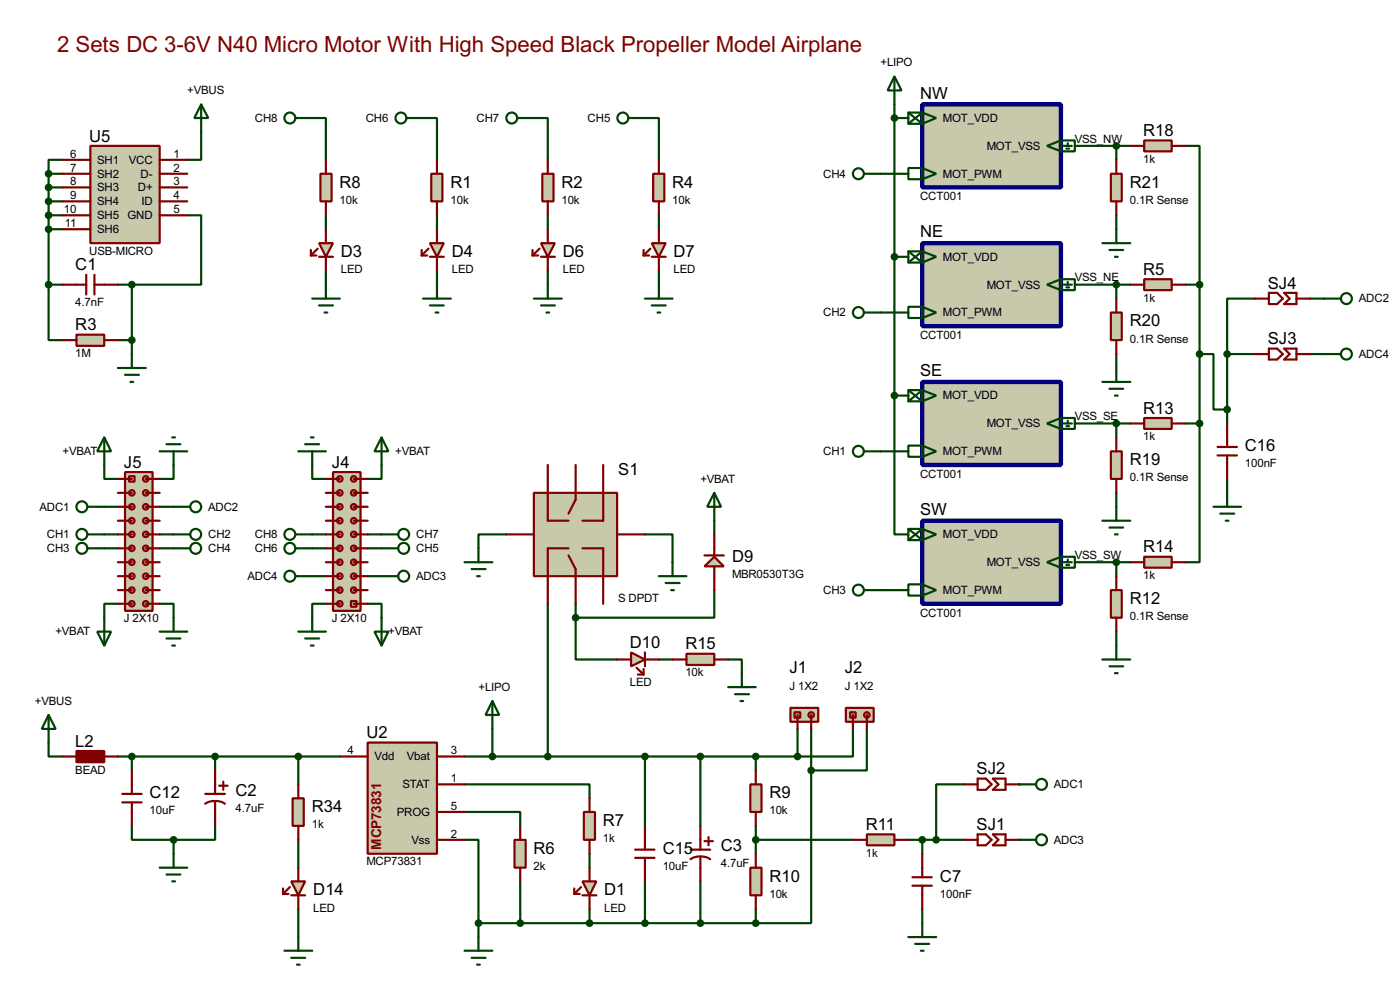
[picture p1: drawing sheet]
<svg xmlns="http://www.w3.org/2000/svg" width="256mm" height="180mm" viewBox="0 0 256 180" stroke-linecap="round" stroke-linejoin="round" font-family="sans-serif">
<g fill="none" stroke="#004000" stroke-width=".4">
<path d="M163.9 19.1v53.3M8.9 39.4h2.6M11.5 36.9h-2.6v15.2M34.3 39.4h2.6v12.7h-12.7M36.9 24.2v5.1h-2.6M57.2 21.6h2.5v7.7M59.7 39.4v2.6M77.5 21.6h2.6v7.7M80.1 39.4v2.6M97.8 21.6h2.6v7.7M100.4 39.4v2.6M118.2 21.6h2.5v7.7"/>
<path d="M120.7 39.4v2.6M161.3 31.8h5.1M163.9 21.6h2.5M204.5 39.4v2.6M8.9 52.1v10.2h2.6M8.9 42h2.6M8.9 52.1h2.6M21.6 52.1h2.6M24.2 52.1v12.7M59.7 49.6v2.5M80.1 49.6v2.5M100.4 49.6v2.5"/>
<path d="M120.7 49.6v2.5M161.3 57.2h5.1M163.9 47h2.5M21.6 62.3h2.6M163.9 72.4v25.4h2.5M163.9 72.4h2.5M204.5 64.8v2.6M224.8 75v2.5M19.1 85.1v2.6h2.5M19.1 97.8h2.5M19.1 92.8h2.5M29.3 97.8h2.5"/>
<path d="M29.3 92.8h2.5M31.8 85.1v2.6h-2.5M57.2 85.1v2.6h2.5M57.2 97.8h2.5M67.4 97.8h2.5M69.9 85.1v2.6h-2.5M161.3 82.6h5.1M204.5 90.2v2.6M224.8 87.7v2.5M19.1 100.4h2.5M21.6 110.5h-2.5v2.6M29.3 110.5h2.5v2.6"/>
<path d="M29.3 100.4h2.5M57.2 100.4h2.5M57.2 105.5h2.5M59.7 110.5h-2.5v2.6M67.4 110.5h2.5v2.6M67.4 100.4h2.5M67.4 105.5h2.5M161.3 108h5.1M204.5 115.6v2.6M8.9 135.9v2.6h2.6M21.6 138.5h40.7M24.2 138.5v2.5"/>
<path d="M39.4 138.5v2.5M54.7 138.5v5.1M128.3 138.5v12.7M24.2 151.2v2.5h7.6M31.8 153.7v2.6M39.4 151.2v2.5h-7.6M54.7 153.7v5.1M85.1 148.6h10.2v2.6M85.1 153.7h2.6v15.3M85.1 143.6h22.9v2.5M108 156.3v2.5M138.5 141v-2.5h-20.3v12.7"/>
<path d="M138.5 151.2v5.1M138.5 153.7h17.8M166.4 153.7h10.2M169 153.7v2.6M176.6 143.6h-5.1v10.1M54.7 166.4v5.1M87.7 169v2.5M95.3 161.3v7.7M108 166.4v2.6M118.2 161.3v7.7M128.3 161.3v7.7M138.5 166.4v2.6h-50.8"/>
<path d="M169 166.4v2.6"/>
</g>
<g fill="#004000">
<circle cx="186.7" cy="143.6" r=".2"/>
<circle cx="186.7" cy="153.7" r=".2"/>
</g>
<g fill="none" stroke="#004000" stroke-width=".4">
<path d="M8.9 34.3h2.6M8.9 31.8v5.1M8.9 31.8h2.6M11.5 29.3h-2.6v2.5M196.9 26.7h10.2M204.5 26.7v2.6M217.2 26.7h2.6v25.4M196.9 52.1h10.2M204.5 52.1v2.6M217.2 52.1h2.6M219.8 52.1v25.4M229.9 54.7h-5.1v10.1"/>
<path d="M240.1 54.7h2.5M196.9 77.5h10.2M204.5 77.5v2.6M217.2 77.5h2.6M219.8 77.5v25.4h-2.6M219.8 64.8h2.5v10.2h2.5v-10.2M224.8 64.8h5.1M240.1 64.8h2.5M92.8 97.8h-5.1v2.6M118.2 97.8h5v5.1M130.9 95.3v2.5M100.4 110.5v28"/>
<path d="M105.5 113.1v7.6h7.6M105.5 110.5v2.6M130.9 108v5.1h-25.4M196.9 102.9h10.2M204.5 102.9v2.6M85.1 138.5h33.1M90.2 133.4v5.1M120.7 120.7h2.5M133.4 120.7h2.5v2.5M138.5 138.5h7.6M146.1 133.4v5.1M148.6 133.4v7.6"/>
<path d="M156.3 133.4v5.1h-10.2M158.8 133.4v7.6h-10.2M29.3 158.8h5M31.8 156.3v2.5M148.6 141v28h-10.1M30.5 160.1h2.6M31.6 161.3h.5"/>
</g>
<path d="M14 137.5h5.1v2h-5.1z" fill="#800000" stroke="#800000" stroke-width=".4"/>
<path d="M11.5 138.5h2.5M19.1 138.5h2.5M22.4 146.9h3.6M22.4 145.3h3.6M24.2 141v4.3M24.2 146.9v4.3" fill="none" stroke="#800000" stroke-width=".4"/>
<circle cx="24.1" cy="138.5" r=".5" fill="#004000" stroke="#004000" stroke-width=".4"/>
<path d="M16.6 26.7h12.7v17.8h-12.7z" fill="#c8c8aa" stroke="#800000" stroke-width=".4"/>
<path d="M11.5 29.3h5.1M11.5 31.8h5.1M11.5 34.3h5.1M11.5 36.9h5.1M11.5 39.4h5.1M29.3 29.3h5M29.3 31.8h5M29.3 34.3h5M29.3 36.9h5M29.3 39.4h5M11.5 42h5.1" fill="none" stroke="#800000" stroke-width=".4"/>
<path d="M36.9 19.1l1.3 2.5h-2.6zM36.9 19.1v5.1" fill="none" stroke="#004000" stroke-width=".4"/>
<path d="M14 61.3h5.1v2h-5.1z" fill="#c8c8aa" stroke="#800000" stroke-width=".4"/>
<path d="M11.5 52.1h4.3M15.8 50.3v3.6M17.3 50.3v3.6M17.3 52.1h4.3M11.5 62.3h2.5M19.1 62.3h2.5" fill="none" stroke="#800000" stroke-width=".4"/>
<g fill="#004000" stroke="#004000" stroke-width=".4">
<circle cx="8.9" cy="36.9" r=".5"/>
<circle cx="8.9" cy="39.4" r=".5"/>
<circle cx="8.9" cy="42" r=".5"/>
<circle cx="8.9" cy="52.1" r=".5"/>
</g>
<path d="M21.6 67.4h5.1M22.9 68.6h2.6M23.9 69.9h.5M24.2 64.8v2.6" fill="none" stroke="#004000" stroke-width=".4"/>
<path d="M67.4 135.9h12.7v20.4h-12.7z" fill="#c8c8aa" stroke="#800000" stroke-width=".4"/>
<g fill="none" stroke="#800000" stroke-width=".4">
<path d="M62.3 138.5h5.1M80.1 138.5h5M37.6 147.1a3.5 3.5 0 0 1 3.6 0M37.6 145.3h3.6M39.4 141v4.3M39.4 146.9v4.3M40.2 143.8h1.5M40.9 143.1v1.5M80.1 153.7h5M80.1 148.6h5M80.1 143.6h5M126.5 157.3a3.5 3.5 0 0 1 3.6 0"/>
<path d="M126.5 155.5h3.6M128.3 151.2v4.3M128.3 157v4.3M129.1 154h1.5M129.8 153.2v1.5"/>
</g>
<g fill="#c8c8aa" stroke="#800000" stroke-width=".4">
<path d="M144.8 129.6h5.1v2.5h-5.1z"/>
<path d="M145.6 130.4h1v1h-1z"/>
</g>
<circle cx="148.6" cy="130.9" r=".5" fill="#c8c8aa" stroke="#800000" stroke-width=".4"/>
<path d="M146.1 130.9v2.5M148.6 130.9v2.5" fill="none" stroke="#800000" stroke-width=".4"/>
<g fill="#004000" stroke="#004000" stroke-width=".4">
<circle cx="128.3" cy="138.5" r=".5"/>
<circle cx="39.4" cy="138.5" r=".5"/>
</g>
<path d="M94.3 153.7h2v5.1h-2z" fill="#c8c8aa" stroke="#800000" stroke-width=".4"/>
<path d="M95.3 151.2v2.5M95.3 158.8v2.5" fill="none" stroke="#800000" stroke-width=".4"/>
<g fill="#004000" stroke="#004000" stroke-width=".4">
<circle cx="87.6" cy="169" r=".5"/>
<circle cx="95.3" cy="169" r=".5"/>
</g>
<path d="M106.7 161.3h2.6l-1.3 2.6z" fill="#c8c8aa" stroke="#800000" stroke-width=".4"/>
<path d="M108 158.8v2.5M105.2 162.6v1M105.2 163.6h1M106.5 162.4l-1.3 1.2M106.7 163.9h2.6M108 163.9v2.5" fill="none" stroke="#800000" stroke-width=".4"/>
<path d="M107 148.6h2v5.1h-2z" fill="#c8c8aa" stroke="#800000" stroke-width=".4"/>
<path d="M108 146.1v2.5M108 153.7v2.6" fill="none" stroke="#800000" stroke-width=".4"/>
<g fill="#004000" stroke="#004000" stroke-width=".4">
<circle cx="108" cy="169" r=".5"/>
<circle cx="128.3" cy="169" r=".5"/>
</g>
<path d="M85.1 174h5.1M86.4 175.3h2.6M87.4 176.6h.5M87.7 171.5v2.5" fill="none" stroke="#004000" stroke-width=".4"/>
<path d="M137.5 143.6h2v5h-2z" fill="#c8c8aa" stroke="#800000" stroke-width=".4"/>
<path d="M138.5 141v2.6M138.5 148.6v2.6" fill="none" stroke="#800000" stroke-width=".4"/>
<path d="M137.5 158.8h2v5.1h-2z" fill="#c8c8aa" stroke="#800000" stroke-width=".4"/>
<path d="M138.5 156.3v2.5M169 156.3v4.3M138.5 163.9v2.5M167.2 162.1h3.5M167.2 160.6h3.5M169 162.1v4.3" fill="none" stroke="#800000" stroke-width=".4"/>
<g fill="#004000" stroke="#004000" stroke-width=".4">
<circle cx="138.4" cy="169" r=".5"/>
<circle cx="168.9" cy="153.7" r=".5"/>
</g>
<path d="M166.4 171.5h5.1M167.7 172.8h2.5M168.7 174h.5M169 169v2.5" fill="none" stroke="#004000" stroke-width=".4"/>
<path d="M158.8 152.7h5.1v2h-5.1z" fill="#c8c8aa" stroke="#800000" stroke-width=".4"/>
<path d="M156.3 153.7h2.5M163.9 153.7h2.5" fill="none" stroke="#800000" stroke-width=".4"/>
<g fill="#004000" stroke="#004000" stroke-width=".4">
<circle cx="138.4" cy="138.5" r=".5"/>
<circle cx="138.4" cy="153.7" r=".5"/>
<circle cx="24.1" cy="62.3" r=".5"/>
<circle cx="24.1" cy="52.1" r=".5"/>
<circle cx="31.8" cy="153.7" r=".5"/>
</g>
<path d="M8.9 130.9l1.3 2.5h-2.5zM8.9 130.9v5" fill="none" stroke="#004000" stroke-width=".4"/>
<path d="M169 19.1h25.4v15.2h-25.4z" fill="#c8c8aa" stroke="#000080" stroke-width=".8"/>
<g fill="none" stroke="#004000" stroke-width=".4">
<path d="M163.9 14l1.3 2.6h-2.6zM163.9 14v5.1M166.4 30.8h2.6l2.5 1-2.5 1h-2.6zM166.4 20.6h2.6l2.5 1-2.5 1.1h-2.6zM166.4 20.6l2.6 2.1v-2.1l-2.6 2.1M169 30.8v2M191.8 26.7l2.6-1h2.5v2h-2.5zM194.4 25.7v2M194.9 26.7h1.5M195.4 27.2h.5M195.6 26.2v.5M204.5 118.2v2.5"/>
<path d="M202 120.7h5.1M203.3 122h2.5M204.3 123.2h.5"/>
</g>
<path d="M169 44.5h25.4v15.2h-25.4z" fill="#c8c8aa" stroke="#000080" stroke-width=".8"/>
<path d="M166.4 56.2h2.6l2.5 1-2.5 1h-2.6zM166.4 46h2.6l2.5 1-2.5 1.1h-2.6zM166.4 46l2.6 2.1v-2.1l-2.6 2.1M169 56.2v2M191.8 52.1l2.6-1h2.5v2h-2.5zM194.4 51.1v2M194.9 52.1h1.5M195.4 52.6h.5M195.6 51.6v.5" fill="none" stroke="#004000" stroke-width=".4"/>
<path d="M169 69.9h25.4v15.2h-25.4z" fill="#c8c8aa" stroke="#000080" stroke-width=".8"/>
<path d="M166.4 71.4h2.6l2.5 1-2.5 1.1h-2.6zM166.4 71.4l2.6 2.1v-2.1l-2.6 2.1M191.8 77.5l2.6-1h2.5v2h-2.5zM194.4 76.5v2M194.9 77.5h1.5M195.4 78h.5M195.6 77v.5M166.4 81.6h2.6l2.5 1-2.5 1h-2.6zM169 81.6v2" fill="none" stroke="#004000" stroke-width=".4"/>
<path d="M169 95.3h25.4v15.2h-25.4z" fill="#c8c8aa" stroke="#000080" stroke-width=".8"/>
<path d="M166.4 96.8h2.6l2.5 1-2.5 1.1h-2.6zM166.4 96.8l2.6 2.1v-2.1l-2.6 2.1M166.4 107h2.6l2.5 1-2.5 1h-2.6zM169 107v2M191.8 102.9l2.6-1h2.5v2h-2.5zM194.4 101.9v2M194.9 102.9h1.5M195.4 103.4h.5M195.6 102.4v.5" fill="none" stroke="#004000" stroke-width=".4"/>
<g fill="#004000" stroke="#004000" stroke-width=".4">
<circle cx="163.8" cy="21.6" r=".5"/>
<circle cx="163.8" cy="47" r=".5"/>
<circle cx="163.8" cy="72.4" r=".5"/>
</g>
<path d="M203.5 108h2v5.1h-2z" fill="#c8c8aa" stroke="#800000" stroke-width=".4"/>
<path d="M224.8 77.5v4.3M223.1 83.4h3.5M223.1 81.8h3.5M224.8 83.4v4.3M204.5 105.5v2.5M204.5 113.1v2.5" fill="none" stroke="#800000" stroke-width=".4"/>
<path d="M222.3 92.8h5.1M223.6 94h2.5M224.6 95.3h.5M224.8 90.2v2.6" fill="none" stroke="#004000" stroke-width=".4"/>
<circle cx="224.8" cy="75" r=".5" fill="#004000" stroke="#004000" stroke-width=".4"/>
<path d="M209.6 25.7h5.1v2h-5.1z" fill="#c8c8aa" stroke="#800000" stroke-width=".4"/>
<path d="M207.1 26.7h2.5M214.7 26.7h2.5" fill="none" stroke="#800000" stroke-width=".4"/>
<path d="M202 95.3h5.1M203.3 96.6h2.5M204.3 97.8h.5M204.5 92.8v2.5" fill="none" stroke="#004000" stroke-width=".4"/>
<path d="M203.5 82.6h2v5.1h-2z" fill="#c8c8aa" stroke="#800000" stroke-width=".4"/>
<path d="M204.5 80.1v2.5M204.5 87.7v2.5" fill="none" stroke="#800000" stroke-width=".4"/>
<path d="M202 69.9h5.1M203.3 71.2h2.5M204.3 72.4h.5M204.5 67.4v2.5" fill="none" stroke="#004000" stroke-width=".4"/>
<path d="M203.5 57.2h2v5.1h-2z" fill="#c8c8aa" stroke="#800000" stroke-width=".4"/>
<path d="M204.5 54.7v2.5M204.5 62.3v2.5" fill="none" stroke="#800000" stroke-width=".4"/>
<path d="M202 44.5h5.1M203.3 45.8h2.5M204.3 47h.5M204.5 42v2.5" fill="none" stroke="#004000" stroke-width=".4"/>
<path d="M203.5 31.8h2v5.1h-2z" fill="#c8c8aa" stroke="#800000" stroke-width=".4"/>
<path d="M204.5 29.3v2.5M204.5 36.9v2.5M116.4 157h3.5M116.4 155.5h3.5M118.2 151.2v4.3M118.2 157v4.3" fill="none" stroke="#800000" stroke-width=".4"/>
<g fill="#004000" stroke="#004000" stroke-width=".4">
<circle cx="118.1" cy="138.5" r=".5"/>
<circle cx="118.1" cy="169" r=".5"/>
</g>
<path d="M53.4 161.3h2.5l-1.2 2.6z" fill="#c8c8aa" stroke="#800000" stroke-width=".4"/>
<path d="M54.7 158.8v2.5M51.9 162.6v1M51.9 163.6h1M53.1 162.4l-1.2 1.2M53.4 163.9h2.5M54.7 163.9v2.5" fill="none" stroke="#800000" stroke-width=".4"/>
<path d="M53.6 146.1h2.1v5.1h-2.1z" fill="#c8c8aa" stroke="#800000" stroke-width=".4"/>
<path d="M54.7 143.6v2.5M54.7 151.2v2.5" fill="none" stroke="#800000" stroke-width=".4"/>
<path d="M52.1 174h5.1M53.4 175.3h2.5M54.4 176.6h.5M54.7 171.5v2.5" fill="none" stroke="#004000" stroke-width=".4"/>
<circle cx="54.6" cy="138.5" r=".5" fill="#004000" stroke="#004000" stroke-width=".4"/>
<path d="M58.7 31.8h2.1v5.1h-2.1z" fill="#c8c8aa" stroke="#800000" stroke-width=".4"/>
<path d="M59.7 29.3v2.5M59.7 36.9v2.5" fill="none" stroke="#800000" stroke-width=".4"/>
<path d="M58.5 44.5h2.5l-1.3 2.5z" fill="#c8c8aa" stroke="#800000" stroke-width=".4"/>
<path d="M57 45.8v1M57 46.8h1M58.2 45.5l-1.2 1.3M58.5 47h2.5M59.7 42v2.5M59.7 47v2.6" fill="none" stroke="#800000" stroke-width=".4"/>
<path d="M57.2 54.7h5.1M58.5 55.9h2.5M59.5 57.2h.5M59.7 52.1v2.6" fill="none" stroke="#004000" stroke-width=".4"/>
<path d="M79 31.8h2.1v5.1h-2.1z" fill="#c8c8aa" stroke="#800000" stroke-width=".4"/>
<path d="M80.1 29.3v2.5M80.1 36.9v2.5" fill="none" stroke="#800000" stroke-width=".4"/>
<path d="M78.8 44.5h2.5l-1.2 2.5z" fill="#c8c8aa" stroke="#800000" stroke-width=".4"/>
<path d="M77.3 45.8v1M77.3 46.8h1M78.5 45.5l-1.2 1.3M78.8 47h2.5M80.1 42v2.5M80.1 47v2.6" fill="none" stroke="#800000" stroke-width=".4"/>
<path d="M77.5 54.7h5.1M78.8 55.9h2.5M79.8 57.2h.5M80.1 52.1v2.6" fill="none" stroke="#004000" stroke-width=".4"/>
<path d="M99.4 31.8h2v5.1h-2z" fill="#c8c8aa" stroke="#800000" stroke-width=".4"/>
<path d="M100.4 29.3v2.5M100.4 36.9v2.5" fill="none" stroke="#800000" stroke-width=".4"/>
<path d="M99.1 44.5h2.6l-1.3 2.5z" fill="#c8c8aa" stroke="#800000" stroke-width=".4"/>
<path d="M97.6 45.8v1M97.6 46.8h1M98.9 45.5l-1.3 1.3M99.1 47h2.6M100.4 42v2.5M100.4 47v2.6" fill="none" stroke="#800000" stroke-width=".4"/>
<path d="M97.8 54.7h5.1M99.1 55.9h2.6M100.1 57.2h.5M100.4 52.1v2.6" fill="none" stroke="#004000" stroke-width=".4"/>
<path d="M119.7 31.8h2v5.1h-2z" fill="#c8c8aa" stroke="#800000" stroke-width=".4"/>
<path d="M120.7 29.3v2.5M120.7 36.9v2.5" fill="none" stroke="#800000" stroke-width=".4"/>
<path d="M119.4 44.5h2.6l-1.3 2.5z" fill="#c8c8aa" stroke="#800000" stroke-width=".4"/>
<path d="M117.9 45.8v1M117.9 46.8h1M119.2 45.5l-1.3 1.3M119.4 47h2.6M120.7 42v2.5M120.7 47v2.6" fill="none" stroke="#800000" stroke-width=".4"/>
<g fill="none" stroke="#004000" stroke-width=".4">
<path d="M118.2 54.7h5M119.4 55.9h2.6M120.5 57.2h.5M120.7 52.1v2.6M31.8 97.8h3.1M54.2 97.8h3M69.9 97.8h3.1M31.8 100.4h3.1M54.2 100.4h3M69.9 100.4h3.1"/>
<circle cx="35.8" cy="97.8" r="1"/>
<circle cx="53.1" cy="97.8" r="1"/>
<circle cx="73.9" cy="97.8" r="1"/>
<circle cx="35.8" cy="100.4" r="1"/>
<circle cx="53.1" cy="100.4" r="1"/>
<circle cx="73.9" cy="100.4" r="1"/>
</g>
<g fill="#c8c8aa" stroke="#800000" stroke-width=".4">
<path d="M61 86.4h5.1v25.4h-5.1z"/>
<path d="M64.3 110h1v1.1h-1z"/>
</g>
<g fill="#c8c8aa" stroke="#800000" stroke-width=".4">
<circle cx="64.8" cy="108" r=".5"/>
<circle cx="64.8" cy="105.5" r=".5"/>
<circle cx="64.8" cy="102.9" r=".5"/>
<circle cx="64.8" cy="100.4" r=".5"/>
<circle cx="62.2" cy="110.5" r=".5"/>
<circle cx="62.2" cy="108" r=".5"/>
<circle cx="62.2" cy="105.5" r=".5"/>
<circle cx="62.2" cy="102.9" r=".5"/>
<circle cx="62.2" cy="100.4" r=".5"/>
<circle cx="64.8" cy="95.3" r=".5"/>
<circle cx="64.8" cy="92.8" r=".5"/>
<circle cx="64.8" cy="90.2" r=".5"/>
<circle cx="64.8" cy="87.7" r=".5"/>
<circle cx="62.2" cy="97.8" r=".5"/>
<circle cx="62.2" cy="95.3" r=".5"/>
<circle cx="62.2" cy="92.8" r=".5"/>
<circle cx="62.2" cy="90.2" r=".5"/>
<circle cx="62.2" cy="87.7" r=".5"/>
<circle cx="64.8" cy="97.8" r=".5"/>
</g>
<g fill="none" stroke="#800000" stroke-width=".4">
<path d="M59.7 97.8h2.6M59.7 95.3h2.6M59.7 92.8h2.6M59.7 90.2h2.6M59.7 87.7h2.6M64.8 97.8h2.6M64.8 95.3h2.6M64.8 92.8h2.6M64.8 90.2h2.6M64.8 87.7h2.6M59.7 110.5h2.6M59.7 108h2.6"/>
<path d="M59.7 105.5h2.6M59.7 102.9h2.6M59.7 100.4h2.6M64.8 110.5h2.6M64.8 108h2.6M64.8 105.5h2.6M64.8 102.9h2.6M64.8 100.4h2.6"/>
</g>
<g fill="none" stroke="#004000" stroke-width=".4">
<path d="M16.1 97.8h3M16.1 92.8h3M19.1 80.1l1.3 2.5h-2.6zM19.1 80.1v5M29.3 82.6h5M30.5 81.3h2.6M31.6 80.1h.5M31.8 82.6v2.5M31.8 92.8h3.1M54.7 82.6h5M55.9 81.3h2.6M57 80.1h.5"/>
<path d="M57.2 82.6v2.5M69.9 80.1l1.3 2.5h-2.6zM69.9 80.1v5M16.1 100.4h3M17.8 115.6h2.6l-1.3 2.6zM19.1 113.1v5.1M29.3 115.6h5M30.5 116.9h2.6M31.6 118.2h.5M31.8 113.1v2.5M54.2 105.5h3M54.7 115.6h5"/>
<path d="M55.9 116.9h2.6M57 118.2h.5M57.2 113.1v2.5M68.6 115.6h2.6l-1.3 2.6zM69.9 113.1v5.1M69.9 105.5h3.1"/>
<circle cx="15" cy="97.8" r="1"/>
<circle cx="15" cy="92.8" r="1"/>
<circle cx="35.8" cy="92.8" r="1"/>
<circle cx="15" cy="100.4" r="1"/>
<circle cx="53.1" cy="105.5" r="1"/>
<circle cx="73.9" cy="105.5" r="1"/>
</g>
<g fill="#c8c8aa" stroke="#800000" stroke-width=".4">
<path d="M22.9 86.4h5.1v25.4h-5.1z"/>
<path d="M23.7 87.2h1v1h-1z"/>
</g>
<g fill="#c8c8aa" stroke="#800000" stroke-width=".4">
<circle cx="24.1" cy="90.2" r=".5"/>
<circle cx="24.1" cy="92.8" r=".5"/>
<circle cx="24.1" cy="95.3" r=".5"/>
<circle cx="24.1" cy="97.8" r=".5"/>
<circle cx="26.7" cy="87.7" r=".5"/>
<circle cx="26.7" cy="90.2" r=".5"/>
<circle cx="26.7" cy="92.8" r=".5"/>
<circle cx="26.7" cy="95.3" r=".5"/>
<circle cx="26.7" cy="97.8" r=".5"/>
<circle cx="24.1" cy="102.9" r=".5"/>
<circle cx="24.1" cy="105.5" r=".5"/>
<circle cx="24.1" cy="108" r=".5"/>
<circle cx="24.1" cy="110.5" r=".5"/>
<circle cx="26.7" cy="100.4" r=".5"/>
<circle cx="26.7" cy="102.9" r=".5"/>
<circle cx="26.7" cy="105.5" r=".5"/>
<circle cx="26.7" cy="108" r=".5"/>
<circle cx="26.7" cy="110.5" r=".5"/>
<circle cx="24.1" cy="100.4" r=".5"/>
</g>
<g fill="none" stroke="#800000" stroke-width=".4">
<path d="M229.9 54.7h2.6M232.5 53.6h1.5l1 1.1-1 1h-1.5zM235.3 53.6h2.2v2.1h-2.2l1-1zM237.5 54.7h2.6M229.9 64.8h2.6M232.5 63.8h1.5l1 1-1 1h-1.5zM235.3 63.8h2.2v2h-2.2l1-1zM237.5 64.8h2.6M21.6 87.7h2.6M21.6 90.2h2.6M21.6 92.8h2.6M21.6 95.3h2.6"/>
<path d="M21.6 97.8h2.6M26.7 87.7h2.6M26.7 90.2h2.6M26.7 92.8h2.6M26.7 95.3h2.6M26.7 97.8h2.6M21.6 100.4h2.6M21.6 102.9h2.6M21.6 105.5h2.6M21.6 108h2.6M21.6 110.5h2.6M26.7 100.4h2.6"/>
<path d="M26.7 102.9h2.6M26.7 105.5h2.6M26.7 108h2.6M26.7 110.5h2.6M176.6 153.7h2.5M176.6 143.6h2.5M179.1 152.7h1.5l1.1 1-1.1 1h-1.5zM179.1 142.5h1.5l1.1 1.1-1.1 1h-1.5zM181.9 152.7h2.3v2h-2.3l1-1zM181.9 142.5h2.3v2.1h-2.3l1-1zM184.2 153.7h2.5M184.2 143.6h2.5"/>
</g>
<g fill="none" stroke="#004000" stroke-width=".4">
<path d="M54.2 21.6h3M74.5 21.6h3M94.8 21.6h3M115.1 21.6h3.1M158.3 31.8h3M158.3 57.2h3M242.6 54.7h3.1M242.6 64.8h3.1M158.3 82.6h3M158.3 108h3M186.7 143.6h3.1M186.7 153.7h3.1"/>
<circle cx="53.1" cy="21.6" r="1"/>
<circle cx="73.4" cy="21.6" r="1"/>
<circle cx="93.7" cy="21.6" r="1"/>
<circle cx="114.1" cy="21.6" r="1"/>
<circle cx="157.2" cy="31.8" r="1"/>
<circle cx="157.2" cy="57.2" r="1"/>
<circle cx="246.6" cy="54.7" r="1"/>
<circle cx="246.6" cy="64.8" r="1"/>
<circle cx="157.2" cy="82.6" r="1"/>
<circle cx="157.2" cy="108" r="1"/>
<circle cx="190.8" cy="153.7" r="1"/>
<circle cx="190.8" cy="143.6" r="1"/>
</g>
<g fill="#004000" stroke="#004000" stroke-width=".4">
<circle cx="171.5" cy="153.7" r=".5"/>
<circle cx="224.8" cy="64.8" r=".5"/>
</g>
<path d="M129.1 103.7l1.8-1.8 1.7 1.8z" fill="#c8c8aa" stroke="#800000" stroke-width=".4"/>
<path d="M130.9 97.8v3.9M129.1 101.7h3.5M130.9 103.7v4.3" fill="none" stroke="#800000" stroke-width=".4"/>
<path d="M130.9 90.2l1.2 2.6h-2.5zM130.9 90.2v5.1" fill="none" stroke="#004000" stroke-width=".4"/>
<circle cx="204.5" cy="26.7" r=".5" fill="#004000" stroke="#004000" stroke-width=".4"/>
<path d="M209.6 51.1h5.1v2h-5.1z" fill="#c8c8aa" stroke="#800000" stroke-width=".4"/>
<path d="M207.1 52.1h2.5M214.7 52.1h2.5" fill="none" stroke="#800000" stroke-width=".4"/>
<path d="M209.6 76.5h5.1v2h-5.1z" fill="#c8c8aa" stroke="#800000" stroke-width=".4"/>
<path d="M207.1 77.5h2.5M214.7 77.5h2.5" fill="none" stroke="#800000" stroke-width=".4"/>
<path d="M209.6 101.9h5.1v2h-5.1z" fill="#c8c8aa" stroke="#800000" stroke-width=".4"/>
<path d="M207.1 102.9h2.5M214.7 102.9h2.5" fill="none" stroke="#800000" stroke-width=".4"/>
<g fill="#004000" stroke="#004000" stroke-width=".4">
<circle cx="204.5" cy="52.1" r=".5"/>
<circle cx="204.5" cy="77.5" r=".5"/>
<circle cx="204.5" cy="102.9" r=".5"/>
<circle cx="219.7" cy="52.1" r=".5"/>
<circle cx="219.7" cy="77.5" r=".5"/>
<circle cx="219.7" cy="64.8" r=".5"/>
</g>
<g fill="#c8c8aa" stroke="#800000" stroke-width=".4">
<path d="M155 129.6h5.1v2.5h-5.1z"/>
<path d="M155.8 130.4h1v1h-1z"/>
</g>
<circle cx="158.8" cy="130.9" r=".5" fill="#c8c8aa" stroke="#800000" stroke-width=".4"/>
<path d="M156.3 130.9v2.5M158.8 130.9v2.5" fill="none" stroke="#800000" stroke-width=".4"/>
<g fill="#004000" stroke="#004000" stroke-width=".4">
<circle cx="146.1" cy="138.5" r=".5"/>
<circle cx="148.6" cy="141" r=".5"/>
</g>
<path d="M97.8 90.2h15.3v15.3h-15.3z" fill="#c8c8aa" stroke="#800000" stroke-width=".4"/>
<path d="M92.8 97.8h5M100.4 85.1v10.2h3.8M105.5 85.1v6.4l-1.3 2.5M110.5 85.1v10.2h-3.8M113.1 97.8h5.1M104.2 101.7l1.3 2.5v6.3M104.2 100.4h-3.8v10.1M106.7 100.4h3.8v10.1" fill="none" stroke="#800000" stroke-width=".4"/>
<path d="M85.1 102.9h5.1M86.4 104.2h2.6M87.4 105.5h.5M87.7 100.4v2.5M120.7 105.5h5.1M122 106.7h2.5M123 108h.5M123.2 102.9v2.6M90.2 128.3l1.3 2.6h-2.5zM90.2 128.3v5.1" fill="none" stroke="#004000" stroke-width=".4"/>
<g fill="#004000" stroke="#004000" stroke-width=".4">
<circle cx="90.2" cy="138.5" r=".5"/>
<circle cx="100.3" cy="138.5" r=".5"/>
</g>
<path d="M115.6 119.4l2.6 1.3-2.6 1.3z" fill="#c8c8aa" stroke="#800000" stroke-width=".4"/>
<path d="M118.2 119.4v2.6M113.1 120.7h2.5M116.6 122.2l1.3 1.3M116.9 123.5h1M117.9 122.5v1M118.2 120.7h2.5" fill="none" stroke="#800000" stroke-width=".4"/>
<path d="M125.8 119.7h5.1v2h-5.1z" fill="#c8c8aa" stroke="#800000" stroke-width=".4"/>
<path d="M123.2 120.7h2.6M130.9 120.7h2.5" fill="none" stroke="#800000" stroke-width=".4"/>
<g fill="#004000" stroke="#004000" stroke-width=".4">
<circle cx="105.4" cy="113.1" r=".5"/>
<circle cx="8.9" cy="34.3" r=".5"/>
<circle cx="8.9" cy="31.8" r=".5"/>
</g>
<path d="M133.4 125.8h5.1M134.7 127.1h2.5M135.7 128.3h.5M135.9 123.2v2.6" fill="none" stroke="#004000" stroke-width=".4"/>
<text font-size="4.6" fill="#800000" x="10.5" y="9.5">2 Sets DC 3-6V N40 Micro Motor With High Speed Black Propeller Model Airplane</text>
<g font-size="3.4">
<text x="168.6" y="18">NW</text>
<text x="16.4" y="25.9">U5</text>
<text x="209.4" y="24.9">R18</text>
<text x="62.2" y="34.4">R8</text>
<text x="82.6" y="34.4">R1</text>
<text x="102.9" y="34.4">R2</text>
<text x="123.2" y="34.4">R4</text>
<text x="207" y="34.4">R21</text>
<text x="62.5" y="47.1">D3</text>
<text x="82.8" y="47.1">D4</text>
<text x="103.1" y="47.1">D6</text>
<text x="123.4" y="47.1">D7</text>
<text x="168.6" y="43.4">NE</text>
<text x="13.8" y="49.5">C1</text>
<text x="209.4" y="50.3">R5</text>
<text x="232.3" y="52.8">SJ4</text>
<text x="207" y="59.8">R20</text>
<text x="13.8" y="60.5">R3</text>
<text x="232.3" y="63">SJ3</text>
<text x="168.6" y="68.8">SE</text>
<text x="209.4" y="75.7">R13</text>
<text x="228.1" y="82.6">C16</text>
<text x="22.7" y="85.6">J5</text>
<text x="60.8" y="85.6">J4</text>
<text x="113.3" y="86.9">S1</text>
<text x="207" y="85.2">R19</text>
<text x="168.6" y="94.3">SW</text>
<text x="209.4" y="101.1">R14</text>
<text x="134.1" y="102.9">D9</text>
<text x="207" y="110.6">R12</text>
<text x="115.4" y="118.6">D10</text>
<text x="125.6" y="118.9">R15</text>
<text x="144.6" y="123.3">J1</text>
<text x="154.8" y="123.3">J2</text>
<text x="13.8" y="136.7">L2</text>
<text x="67.2" y="135.1">U2</text>
<text x="178.9" y="141.7">SJ2</text>
<text x="27.4" y="146.1">C12</text>
<text x="43.2" y="145.6">C2</text>
<text x="57.2" y="148.7">R34</text>
<text x="141" y="146.1">R9</text>
<text x="110.5" y="151.2">R7</text>
<text x="132.1" y="155.8">C3</text>
<text x="158.6" y="151.9">R11</text>
<text x="178.9" y="151.9">SJ1</text>
<text x="97.8" y="156.3">R6</text>
<text x="121.4" y="156.3">C15</text>
<text x="141" y="161.4">R10</text>
<text x="172.2" y="161.4">C7</text>
<text x="57.4" y="163.9">D14</text>
<text x="110.7" y="163.9">D1</text>
</g>
<text font-size="2.8" fill="#800000" x="69.8" y="155.5" transform="rotate(-90 69.8 155.5)">MCP73831</text>
<g font-size="2.4">
<text x="34.3" y="17.3">+VBUS</text>
<text x="161.3" y="12.2">+LIPO</text>
<text x="46.7" y="22.3">CH8</text>
<text x="67" y="22.3">CH6</text>
<text x="87.3" y="22.3">CH7</text>
<text x="107.7" y="22.3">CH5</text>
<text x="172.8" y="22.3">MOT_VDD</text>
<text x="12.9" y="28.9">6</text>
<text x="17.8" y="30">SH1</text>
<text x="23.6" y="30">VCC</text>
<text x="31.8" y="28.9">1</text>
<text x="180.8" y="27.4">MOT_VSS</text>
<text x="196.9" y="26.1">VSS_NW</text>
<text x="209.4" y="29.8">1k</text>
<text x="12.9" y="31.4">7</text>
<text x="12.9" y="33.9">8</text>
<text x="17.8" y="32.5">SH2</text>
<text x="17.8" y="35">SH3</text>
<text x="25.3" y="35">D+</text>
<text x="25.8" y="32.5">D-</text>
<text x="31.8" y="31.4">2</text>
<text x="31.8" y="33.9">3</text>
<text x="150.8" y="32.5">CH4</text>
<text x="172.8" y="32.5">MOT_PWM</text>
<text x="11.7" y="39">10</text>
<text x="11.9" y="41.6">11</text>
<text x="12.9" y="36.5">9</text>
<text x="17.8" y="37.6">SH4</text>
<text x="17.8" y="40.1">SH5 GND</text>
<text x="26" y="37.6">ID</text>
<text x="31.8" y="36.5">4</text>
<text x="31.8" y="39">5</text>
<text x="62.2" y="37.3">10k</text>
<text x="82.6" y="37.3">10k</text>
<text x="102.9" y="37.3">10k</text>
<text x="123.2" y="37.3">10k</text>
<text x="168.6" y="36.7">CCT001</text>
<text x="207" y="37.3">0.1R Sense</text>
<text x="16.4" y="46.6">USB-MICRO</text>
<text x="17.8" y="42.7">SH6</text>
<text x="172.8" y="47.7">MOT_VDD</text>
<text x="62.5" y="50">LED</text>
<text x="82.8" y="50">LED</text>
<text x="103.1" y="50">LED</text>
<text x="123.4" y="50">LED</text>
<text x="180.8" y="52.8">MOT_VSS</text>
<text x="196.9" y="51.5">VSS_NE</text>
<text x="13.8" y="56">4.7nF</text>
<text x="150.8" y="57.9">CH2</text>
<text x="172.8" y="57.9">MOT_PWM</text>
<text x="209.4" y="55.2">1k</text>
<text x="249" y="55.4">ADC2</text>
<text x="13.8" y="65.4">1M</text>
<text x="168.6" y="62.1">CCT001</text>
<text x="207" y="62.7">0.1R Sense</text>
<text x="249" y="65.5">ADC4</text>
<text x="172.8" y="73.1">MOT_VDD</text>
<text x="196.9" y="76.9">VSS_SE</text>
<text x="11.5" y="83.3">+VBAT</text>
<text x="72.4" y="83.3">+VBAT</text>
<text x="150.8" y="83.3">CH1</text>
<text x="172.8" y="83.3">MOT_PWM</text>
<text x="180.8" y="78.2">MOT_VSS</text>
<text x="209.4" y="80.6">1k</text>
<text x="128.3" y="88.4">+VBAT</text>
<text x="168.6" y="87.5">CCT001</text>
<text x="207" y="88.1">0.1R Sense</text>
<text x="228.1" y="85.6">100nF</text>
<text x="7.3" y="93.5">ADC1</text>
<text x="38.2" y="93.5">ADC2</text>
<text x="8.6" y="98.5">CH1</text>
<text x="8.6" y="101.1">CH3</text>
<text x="38.2" y="98.5">CH2</text>
<text x="38.2" y="101.1">CH4</text>
<text x="46.7" y="98.5">CH8</text>
<text x="46.7" y="101.1">CH6</text>
<text x="76.3" y="101.1">CH5</text>
<text x="76.3" y="98.5">CH7</text>
<text x="172.8" y="98.5">MOT_VDD</text>
<text x="45.4" y="106.2">ADC4</text>
<text x="76.3" y="106.2">ADC3</text>
<text x="134.1" y="105.9">MBR0530T3G</text>
<text x="180.8" y="103.6">MOT_VSS</text>
<text x="196.9" y="102.3">VSS_SW</text>
<text x="209.4" y="106">1k</text>
<text x="22.7" y="113.9">J 2X10</text>
<text x="60.8" y="113.9">J 2X10</text>
<text x="113.3" y="110.1">S DPDT</text>
<text x="150.8" y="108.7">CH3</text>
<text x="168.6" y="112.9">CCT001</text>
<text x="172.8" y="108.7">MOT_PWM</text>
<text x="207" y="113.5">0.1R Sense</text>
<text x="10.2" y="116.3">+VBAT</text>
<text x="71.1" y="116.3">+VBAT</text>
<text x="115.4" y="125.6">LED</text>
<text x="125.6" y="123.8">10k</text>
<text x="6.4" y="129">+VBUS</text>
<text x="87.7" y="126.5">+LIPO</text>
<text x="144.6" y="126.2">J 1X2</text>
<text x="154.8" y="126.2">J 1X2</text>
<text x="13.8" y="141.6">BEAD</text>
<text x="63.7" y="138.1">4</text>
<text x="68.6" y="139.2">Vdd</text>
<text x="74.6" y="139.2">Vbat</text>
<text x="82.6" y="138.1">3</text>
<text x="82.6" y="143.2">1</text>
<text x="27.4" y="149.1">10uF</text>
<text x="43.2" y="148.6">4.7uF</text>
<text x="72.7" y="149.3">PROG</text>
<text x="73.8" y="144.3">STAT</text>
<text x="82.6" y="148.2">5</text>
<text x="141" y="149.1">10k</text>
<text x="193.1" y="144.3">ADC1</text>
<text x="57.2" y="151.6">1k</text>
<text x="75.4" y="154.4">Vss</text>
<text x="82.6" y="153.3">2</text>
<text x="110.5" y="154.2">1k</text>
<text x="193.1" y="154.4">ADC3</text>
<text x="67.2" y="158.4">MCP73831</text>
<text x="97.8" y="159.2">2k</text>
<text x="121.4" y="159.2">10uF</text>
<text x="132.1" y="158.7">4.7uF</text>
<text x="158.6" y="156.8">1k</text>
<text x="57.4" y="166.9">LED</text>
<text x="110.7" y="166.9">LED</text>
<text x="141" y="164.3">10k</text>
<text x="172.2" y="164.3">100nF</text>
</g>
</svg>
